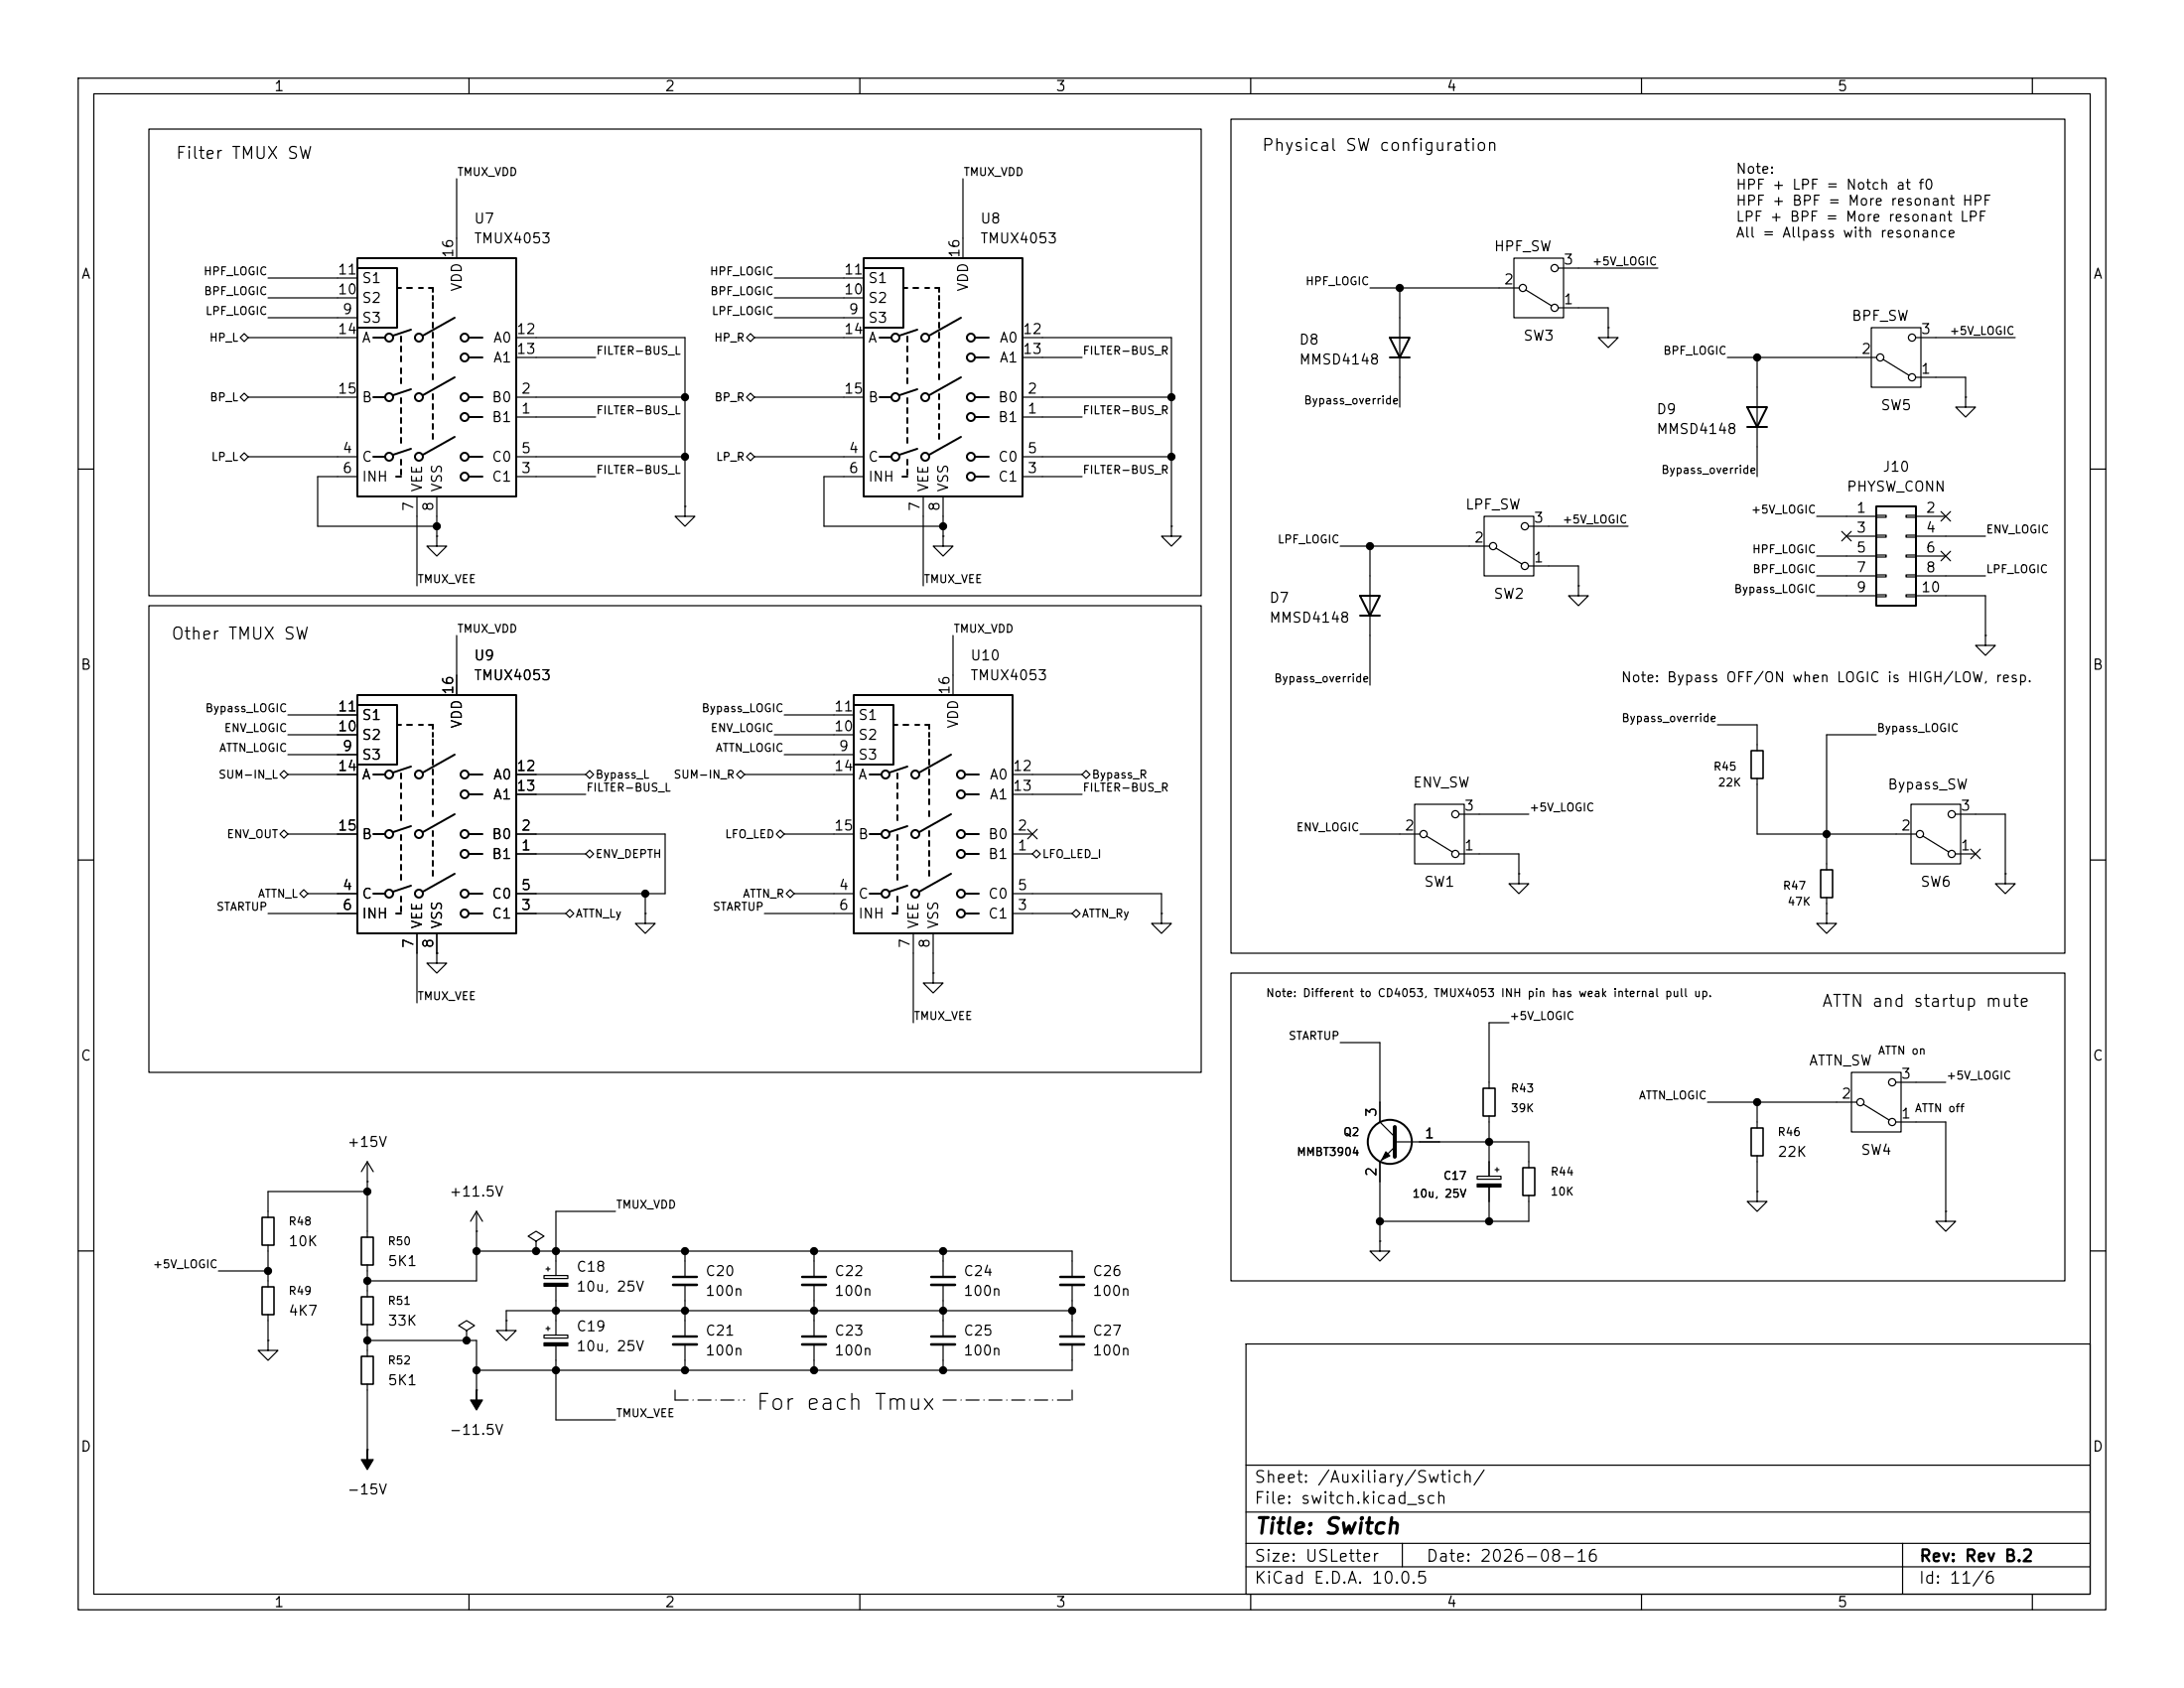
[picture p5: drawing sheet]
<svg xmlns="http://www.w3.org/2000/svg" width="279mm" height="216mm" viewBox="0 0 279 216" stroke-linecap="round" stroke-linejoin="round" font-family="sans-serif">
<g fill="none" stroke="#000" stroke-width=".15">
<path d="M10 10h259.4v195.9h-259.4zM12 12h255.4v191.9h-255.4zM19 16.5h134.7v59.7h-134.7zM60 10v2M110 10v2M157.5 15.2h106.7v106.7h-106.7zM160 10v2M210 10v2M260 10v2M34.3 38.1h11.4M34.3 35.6h11.4M58.4 22.9v10.1"/>
<path d="M99.1 38.1h11.4M99.1 35.6h11.4M123.2 22.9v10.1M175.3 36.8h19M179.1 36.8v15.3M193.7 33h6.3v7.6h-6.3zM195.2 37.1l3.3 2M199.4 39.4h6.3v2.5M199.4 34.3h12.7M30.7 43.2l.5-.5 .5 .5-.5 .5zM31.2 50.3l.5 .5-.5 .5-.5-.5zM31.2 57.9l.5 .5-.5 .5-.5-.5z"/>
<path d="M31.7 50.8h14M31.7 58.4h14M31.7 43.2h14M34.3 40.6h11.4M66 43.2h21.6v21.6M66 53.3h10.2M66 50.8h21.6M66 58.4h21.6M66 45.7h10.2M95.5 43.2l.5-.5 .5 .5-.5 .5zM95.5 58.4l.5-.5 .5 .5-.5 .5zM96 50.3l.5 .5-.5 .5-.5-.5z"/>
<path d="M96.5 50.8h14M96.5 58.4h14M96.5 43.2h14M99.1 40.6h11.4M130.8 53.3h7.6M130.8 50.8h19.1M130.8 58.4h19.1M130.8 43.2h19.1v24.1M130.8 45.7h7.6M205.7 41.9v1.3h1.3l-1.3 1.3-1.2-1.3h1.2M205.7 41.9h.1M221 45.7h19"/>
<path d="M224.8 45.7v15.3M239.4 41.9h6.3v7.6h-6.3zM240.9 46l3.3 2M245.1 43.2h12.7M245.1 48.3h6.4v2.5M251.5 50.8v1.3h1.2l-1.2 1.2-1.3-1.2h1.3M251.5 50.8h.1M10 60h2M19 77.5h134.7v59.7h-134.7zM45.7 61h-5.1v6.3h15.3M53.3 63.5v11.4M55.9 68.6v1.3h1.2l-1.2 1.2-1.3-1.2h1.3"/>
<path d="M55.9 68.6h.1M55.9 63.5v5.1M66 61h10.2M87.6 64.8v1.2h1.3l-1.3 1.3-1.2-1.3h1.2M87.6 64.8h.1M110.5 61h-5.1v6.3h15.2M118.1 63.5v11.4M120.6 68.6v1.3h1.3l-1.3 1.2-1.2-1.2h1.2M120.6 68.6h.1M120.6 63.5v5.1M130.8 61h7.6M149.9 67.3v1.3h1.2l-1.2 1.3-1.3-1.3h1.3"/>
<path d="M149.9 67.3h.1M171.4 69.9h19.1M175.3 69.9v17.7M189.9 66h6.3v7.7h-6.3zM191.4 70.1l3.3 2M195.6 72.4h6.3v2.5M195.6 67.3h12.7M201.9 74.9v1.3h1.3l-1.3 1.3-1.2-1.3h1.2M201.9 74.9h.1M232.4 66h7.6M232.4 71.1h7.6M232.4 73.7h7.6"/>
<path d="M232.4 76.2h7.6M235.6 68l1.2 1.2M236.2 68.6h3.8M236.8 68l-1.2 1.2M240 65.9h1.3v.3h-1.3zM240 68.5h1.3v.2h-1.3zM240 71h1.3v.2h-1.3zM240 73.5h1.3v.3h-1.3zM240 76.1h1.3v.2h-1.3zM243.8 65.9h1.3v.3h-1.3zM243.8 68.5h1.3v.2h-1.3zM243.8 71h1.3v.2h-1.3z"/>
<path d="M243.8 73.5h1.3v.3h-1.3zM243.8 76.1h1.3v.2h-1.3zM245.1 66h3.8M245.1 68.6h8.9M245.1 71.1h3.8M245.1 73.7h8.9M245.1 76.2h8.9v5.1M248.3 70.5l1.2 1.2M248.3 65.4l1.2 1.2M249.5 70.5l-1.2 1.2M249.5 65.4l-1.2 1.2M267.4 60h2"/>
<path d="M35.8 99.1l.5-.5 .5 .5-.5 .5zM36.8 96.5h8.9M36.8 94h8.9M36.8 91.4h8.9M36.8 99.1h8.9M58.4 81.3v7.6M66 99.1h8.9M74.9 99.1l.5-.5 .5 .5-.5 .5zM94.2 99.1l.5-.5 .5 .5-.5 .5zM95.2 99.1h14M99.1 94h10.1M100.3 96.5h8.9"/>
<path d="M100.3 91.4h8.9M121.9 81.3v7.6M129.5 99.1h8.9M138.4 99.1l.5-.5 .5 .5-.5 .5zM219.7 92.7h5.1v3.3M224.8 99.6v7.1h20.3M240 94h-6.3v17.3M254 81.3v1.3h1.3l-1.3 1.2-1.3-1.2h1.3M254 81.3h.1M10 110h2M34.3 116.8h11.4M35.8 106.7l.5-.5 .5 .5-.5 .5z"/>
<path d="M36.8 106.7h8.9M38.4 114.3l.5-.5 .5 .5-.5 .5zM39.4 114.3h6.3M53.3 119.4v8.9M55.9 119.4v2.5M66 109.2h8.9M66 106.7h19.1v7.6h-19.1M66 116.8h6.4M66 101.6h8.9M72.4 116.8l.5-.5 .5 .5-.5 .5zM74.9 109.2l.5-.5 .5 .5-.5 .5zM82.5 116.8v1.3h1.3l-1.3 1.3-1.2-1.3h1.2"/>
<path d="M82.5 116.8h.1M82.5 114.3v2.5M97.8 116.8h11.4M99.3 106.7l.5-.5 .5 .5-.5 .5zM100.3 106.7h8.9M100.6 114.3l.5-.5 .5 .5-.5 .5zM101.6 114.3h7.6M116.8 119.4v11.4M119.4 119.4v5.1M129.5 109.2h2.6M129.5 106.7h2.6M129.5 116.8h7.7"/>
<path d="M129.5 114.3h19.1v2.5M129.5 101.6h8.9M131.5 106.1l1.2 1.2M132.6 108.7l.5 .5-.5 .5-.5-.5zM132.7 106.1l-1.2 1.2M137.2 116.8l.5-.5 .5 .5-.5 .5zM148.6 116.8v1.3h1.3l-1.3 1.3-1.3-1.3h1.3M148.6 116.8h.1M174 106.7h7.6M181 102.9h6.3v7.6h-6.3zM182.5 106.9l3.3 2.1M186.7 109.2h7.6v2.6"/>
<path d="M186.7 104.1h8.9M194.3 111.8v1.2h1.3l-1.3 1.3-1.3-1.3h1.3M194.3 111.8h.1M233.7 116.8v1.3h1.2l-1.2 1.3-1.3-1.3h1.3M233.7 116.8h.1M233.7 114.8v2M244.5 102.9h6.3v7.6h-6.3zM246 106.9l3.3 2.1M250.2 109.2h2.5M250.2 104.1h6.3v7.7M252.1 108.6l1.2 1.2M253.3 108.6l-1.2 1.2"/>
<path d="M256.5 111.8v1.2h1.3l-1.3 1.3-1.2-1.3h1.2M256.5 111.8h.1M267.4 110h2M55.9 121.9v1.3h1.2l-1.2 1.3-1.3-1.3h1.3M55.9 121.9h.1M119.4 124.5v1.2h1.2l-1.2 1.3-1.3-1.3h1.3M119.4 124.5h.1M157.5 124.5h106.7v39.3h-106.7zM171.4 133.4h5.1v10.1l1.9 1.9M193 130.8h-2.5v8.4M236.9 137.2h6.3v7.6h-6.3zM242.6 138.4h6.3"/>
<path d="M34.3 159.3v5.3M47 151.1h.1M47 152.4h-12.7v3.3M47 148.6v9.6M47 148.6l-.8 1.3M47 148.6l.8 1.3M61 157.5h.1M61 154.9l-.8 1.3M61 154.9l.7 1.3M61 154.9v8.9h-14M68.6 158.8l1-.7-1-.6-1 .6 1 .7v1.2M78.7 154.9h-7.6v8.2"/>
<path d="M176.5 158.8v1.2h-1.2l1.2 1.3 1.3-1.3h-1.3M176.5 158.8h.1M178.4 146.1h17.2v3.3M178.4 146.7l-1.9 1.9v10.2M189 150.4h3v.4h-3zM190.5 142.7v7.7M190.5 151.8v4.4M191.3 149.6h.5M191.5 149.4v.5M195.6 152.9v3.3h-19.1M218.4 141h19.1M224.8 152.4v1.3h-1.3l1.3 1.2 1.3-1.2h-1.3"/>
<path d="M224.8 152.4h.1M224.8 141v3.3M224.8 147.8v4.6M238.4 141.2l3.3 2.1M242.6 143.5h6.3v11.4M248.9 154.9v1.3h-1.3l1.3 1.3 1.3-1.3h-1.3M248.9 154.9h.1M10 160h2M27.9 162.6h6.4M34.3 171.5v1.2h1.3l-1.3 1.3-1.3-1.3h1.3M34.3 171.5h.1M34.3 168.1v3.4"/>
<path d="M47 161.8v4.1M47 169.4v4.1M47 177v8.4M47 171.5h14v6.3M59.7 170.2l1-.7-1-.6-1 .6 1 .7v1.3M59.7 171.5h.1M61 177.8h.1M61 160h76.2v3.3M64.8 168.9v1.3h1.2l-1.2 1.3-1.3-1.3h1.3M64.8 168.9h.1M68.6 160h.1M69.6 170.8h3v.3h-3z"/>
<path d="M69.6 163.1h3v.4h-3zM69.8 169.9h.6M69.8 162.3h.6M70.1 162.1v.5M70.1 169.7v.5M71.1 164.5v6.3M71.1 172.1v9.5h7.6M87.6 160v3.3M87.6 164.3v6.6M87.6 172v3.3M104.1 160v3.3M104.1 164.3v6.6"/>
<path d="M104.1 172v3.3M120.6 160v3.3M120.6 164.3v6.6M120.6 172v3.3M137.2 164.3v6.6M137.2 172v3.3h-76.2M137.2 167.6h-72.4v1.3M159.4 171.9h108v32h-108zM267.4 160h2M47 185.4h.1M159.4 197.4h108M159.4 193.4h108"/>
<path d="M159.4 187.4h108M179.4 197.4v3M243.4 197.4v6.5M60 203.9v2M110 203.9v2M159.4 200.4h108M160 203.9v2M210 203.9v2M260 203.9v2"/>
<circle cx="194.8" cy="36.8" r=".46"/>
<circle cx="198.9" cy="34.3" r=".46"/>
<circle cx="198.9" cy="39.4" r=".46"/>
<circle cx="240.5" cy="45.7" r=".46"/>
<circle cx="244.6" cy="43.2" r=".46"/>
<circle cx="244.6" cy="48.3" r=".46"/>
<circle cx="191" cy="69.9" r=".46"/>
<circle cx="195.1" cy="67.3" r=".46"/>
<circle cx="195.1" cy="72.4" r=".46"/>
<circle cx="182.1" cy="106.7" r=".46"/>
<circle cx="186.2" cy="109.2" r=".46"/>
<circle cx="186.2" cy="104.1" r=".46"/>
<circle cx="245.6" cy="106.7" r=".46"/>
<circle cx="249.7" cy="109.2" r=".46"/>
<circle cx="249.7" cy="104.1" r=".46"/>
<circle cx="242.1" cy="138.4" r=".46"/>
<circle cx="238" cy="141" r=".46"/>
<circle cx="242.1" cy="143.5" r=".46"/>
</g>
<path d="M86.1 170.9h3.1M86.1 163.3h3.1M102.6 170.9h3.1M102.6 163.3h3.1M119.1 170.9h3.1M119.1 163.3h3.1M135.6 170.9h3.1M135.6 163.3h3.1" fill="none" stroke="#000" stroke-width=".3"/>
<path d="M86.1 172h3.1M86.1 164.3h3.1M102.6 172h3.1M102.6 164.3h3.1M119.1 172h3.1M119.1 164.3h3.1M135.6 172h3.1M135.6 164.3h3.1" fill="none" stroke="#000" stroke-width=".33"/>
<g fill="none" stroke="#000" stroke-width=".25">
<path d="M45.7 33h20.3v30.5h-20.3zM45.7 34.3h5.1v7.6h-5.1zM50.8 36.8h.5M52.1 36.8h.6M53.6 36.8h.5M54.9 36.8h.5v.5M55.4 37.8v.6M55.4 38.7v.7M110.5 33h20.3v30.5h-20.3zM110.5 34.3h5.1v7.6h-5.1zM115.6 36.8h.5M116.8 36.8h.7"/>
<path d="M118.4 36.8h.5M119.6 36.8h.5v.5M120.1 37.8v.6M120.1 38.7v.7M47.8 43.2h1.5M47.8 50.8h1.5M47.8 58.4h1.5M51.3 43.1v.6M51.3 44.3v.7M51.3 45.6v.6M51.3 47.1v.7M51.3 48.4v.6"/>
<path d="M51.3 50.9v.7M51.3 52.2v.6M51.3 53.5v.6M51.3 54.7v.7M51.3 56v.6M51.3 58.8v.6M52.6 42.2l-2.3 .7M52.6 49.8l-2.3 .7M52.6 57.4l-2.3 .8M55.4 40v.6M55.4 41.3v.6M55.4 42.5v.7"/>
<path d="M55.4 43.8v.7M55.4 45.1v.6M55.4 46.4v.6M55.4 47.9v.6M55.4 50.4v.7M55.4 51.7v.6M55.4 53v.6M55.4 54.2v.7M55.4 55.5v.6M58.2 40.6l-4.1 2.3M58.2 48.3l-4.1 2.2M58.2 55.9l-4.1 2.3"/>
<path d="M59.9 43.2h1.8M59.9 50.8h1.8M59.9 58.4h1.8M59.9 45.7h1.8M59.9 53.3h1.8M112.5 43.2h1.5M112.5 50.8h1.5M112.5 58.4h1.5M116.1 43.1v.6M116.1 44.3v.7M116.1 45.6v.6M116.1 47.1v.7"/>
<path d="M116.1 48.4v.6M116.1 50.9v.7M116.1 52.2v.6M116.1 53.5v.6M116.1 54.7v.7M116.1 56v.6M116.1 58.8v.6M117.3 42.2l-2.2 .7M117.3 49.8l-2.2 .7M117.3 57.4l-2.2 .8M120.1 40v.6M120.1 41.3v.6"/>
<path d="M120.1 42.5v.7M120.1 43.8v.7M120.1 45.1v.6M120.1 46.4v.6M120.1 47.9v.6M120.1 50.4v.7M120.1 51.7v.6M120.1 53v.6M120.1 54.2v.7M120.1 55.5v.6M122.9 40.6l-4 2.3M122.9 48.3l-4 2.2"/>
<path d="M122.9 55.9l-4 2.3M124.7 43.2h1.8M124.7 50.8h1.8M124.7 58.4h1.8M124.7 45.7h1.8M124.7 53.3h1.8M177.8 43.2h2.5l-1.2 2.5zM177.8 45.7h2.5M223.5 52.1h2.6l-1.3 2.5zM223.5 54.6h2.6M50.7 61h.6M51.3 60.1v.6"/>
<path d="M59.9 61h1.8M115.4 61h.7M116.1 60.1v.6M124.7 61h1.8M174 76.2h2.5l-1.2 2.5zM174 78.7h2.5M240 64.8h5.1v12.7h-5.1zM45.7 88.9h20.3v30.5h-20.3zM45.7 90.2h5.1v7.6h-5.1zM47.8 99.1h1.5M50.8 92.7h.5M51.3 98.9v.7"/>
<path d="M52.1 92.7h.6M52.6 98l-2.3 .8M53.6 92.7h.5M54.9 92.7h.5v.5M55.4 93.7v.5M55.4 94.6v.7M55.4 95.9v.6M55.4 97.2v.6M55.4 98.4v.7M55.4 99.7v.6M58.2 96.5l-4.1 2.3M59.9 99.1h1.8"/>
<path d="M109.2 88.9h20.3v30.5h-20.3zM109.2 90.2h5.1v7.6h-5.1zM111.3 99.1h1.5M114.3 92.7h.5M114.8 98.9v.7M115.6 92.7h.6M116.1 98l-2.3 .8M117.1 92.7h.5M118.4 92.7h.5v.5M118.9 93.7v.5M118.9 94.6v.7M118.9 95.9v.6"/>
<path d="M118.9 97.2v.6M118.9 98.4v.7M118.9 99.7v.6M121.7 96.5l-4.1 2.3M123.4 99.1h1.8M47.8 106.7h1.5M47.8 114.3h1.5M50.7 116.8h.6M51.3 100.2v.6M51.3 101.5v.6M51.3 103v.6M51.3 104.3v.6"/>
<path d="M51.3 106.8v.6M51.3 108.1v.6M51.3 109.3v.7M51.3 110.6v.7M51.3 111.9v.6M51.3 114.7v.6M51.3 116v.6M52.6 105.7l-2.3 .7M52.6 113.3l-2.3 .7M55.4 101v.6M55.4 102.2v.7M55.4 103.8v.6"/>
<path d="M55.4 106.3v.6M55.4 107.6v.6M55.4 108.8v.7M55.4 110.1v.6M55.4 111.4v.6M58.2 104.1l-4.1 2.3M58.2 111.8l-4.1 2.2M59.9 106.7h1.8M59.9 114.3h1.8M59.9 116.8h1.8M59.9 101.6h1.8M59.9 109.2h1.8"/>
<path d="M111.3 106.7h1.5M111.3 114.3h1.5M114.2 116.8h.6M114.8 100.2v.6M114.8 101.5v.6M114.8 103v.6M114.8 104.3v.6M114.8 106.8v.6M114.8 108.1v.6M114.8 109.3v.7M114.8 110.6v.7M114.8 111.9v.6"/>
<path d="M114.8 114.7v.6M114.8 116v.6M116.1 105.7l-2.3 .7M116.1 113.3l-2.3 .7M118.9 101v.6M118.9 102.2v.7M118.9 103.8v.6M118.9 106.3v.6M118.9 107.6v.6M118.9 108.8v.7M118.9 110.1v.6M118.9 111.4v.6"/>
<path d="M121.7 104.1l-4.1 2.3M121.7 111.8l-4.1 2.2M123.4 106.7h1.8M123.4 114.3h1.8M123.4 116.8h1.8M123.4 101.6h1.8M123.4 109.2h1.8"/>
<circle cx="49.8" cy="50.8" r=".51"/>
<circle cx="49.8" cy="58.4" r=".51"/>
<circle cx="49.8" cy="43.2" r=".51"/>
<circle cx="53.6" cy="43.2" r=".51"/>
<circle cx="53.6" cy="58.4" r=".51"/>
<circle cx="53.6" cy="50.8" r=".51"/>
<circle cx="59.4" cy="50.8" r=".51"/>
<circle cx="59.4" cy="53.3" r=".51"/>
<circle cx="59.4" cy="43.2" r=".51"/>
<circle cx="59.4" cy="58.4" r=".51"/>
<circle cx="59.4" cy="45.7" r=".51"/>
<circle cx="114.6" cy="50.8" r=".51"/>
<circle cx="114.6" cy="43.2" r=".51"/>
<circle cx="114.6" cy="58.4" r=".51"/>
<circle cx="118.4" cy="43.2" r=".51"/>
<circle cx="118.4" cy="58.4" r=".51"/>
<circle cx="118.4" cy="50.8" r=".51"/>
<circle cx="124.2" cy="45.7" r=".51"/>
<circle cx="124.2" cy="58.4" r=".51"/>
<circle cx="124.2" cy="50.8" r=".51"/>
<circle cx="124.2" cy="53.3" r=".51"/>
<circle cx="124.2" cy="43.2" r=".51"/>
<circle cx="59.4" cy="61" r=".51"/>
<circle cx="124.2" cy="61" r=".51"/>
<circle cx="49.8" cy="99.1" r=".51"/>
<circle cx="53.6" cy="99.1" r=".51"/>
<circle cx="59.4" cy="99.1" r=".51"/>
<circle cx="113.3" cy="99.1" r=".51"/>
<circle cx="117.1" cy="99.1" r=".51"/>
<circle cx="122.9" cy="99.1" r=".51"/>
<circle cx="49.8" cy="114.3" r=".51"/>
<circle cx="49.8" cy="106.7" r=".51"/>
<circle cx="53.6" cy="106.7" r=".51"/>
<circle cx="53.6" cy="114.3" r=".51"/>
<circle cx="59.4" cy="106.7" r=".51"/>
<circle cx="59.4" cy="101.6" r=".51"/>
<circle cx="59.4" cy="116.8" r=".51"/>
<circle cx="59.4" cy="114.3" r=".51"/>
<circle cx="59.4" cy="109.2" r=".51"/>
<circle cx="113.3" cy="106.7" r=".51"/>
<circle cx="113.3" cy="114.3" r=".51"/>
<circle cx="117.1" cy="106.7" r=".51"/>
<circle cx="117.1" cy="114.3" r=".51"/>
<circle cx="122.9" cy="106.7" r=".51"/>
<circle cx="122.9" cy="109.2" r=".51"/>
<circle cx="122.9" cy="114.3" r=".51"/>
<circle cx="122.9" cy="101.6" r=".51"/>
<circle cx="122.9" cy="116.8" r=".51"/>
<circle cx="177.8" cy="146" r="2.82"/>
</g>
<path d="M224 96h1.6v3.6h-1.6zM232.9 111.3h1.5v3.5h-1.5zM189.7 139.2h1.6v3.5h-1.6zM33.5 155.7h1.6v3.6h-1.6zM46.2 158.2h1.6v3.6h-1.6zM194.8 149.4h1.5v3.5h-1.5zM224 144.3h1.6v3.5h-1.6zM33.5 164.6h1.6v3.5h-1.6zM46.2 165.9h1.6v3.5h-1.6zM46.2 173.5h1.6v3.5h-1.6z" fill="none" stroke="#000" stroke-width=".2"/>
<path d="M177.3 147.3l.5 .5-1 .5zM189 151.4h3v.4h-3zM61 177.8v1.3h.7l-.7 1.2-.8-1.2h.8zM69.6 171.8h3v.3h-3zM69.6 164.1h3v.4h-3zM47 185.4v1.3h.8l-.8 1.3-.8-1.3h.8z" fill="#000" stroke="#000" stroke-width=".15"/>
<path d="M178.4 144.1v3.9" fill="none" stroke="#000" stroke-width=".51"/>
<path d="M86.4 179.1h8.8M86.4 177.8v1.3M120.6 179.1h16.6M137.2 177.8v1.3" fill="none" stroke="#000" stroke-width=".15" stroke-dasharray="1.7 .6 0 .6"/>
<g fill="#000" stroke="#000" stroke-width=".13">
<circle cx="179.1" cy="36.8" r=".46"/>
<circle cx="87.6" cy="50.8" r=".46"/>
<circle cx="87.6" cy="58.4" r=".46"/>
<circle cx="149.9" cy="50.8" r=".46"/>
<circle cx="149.9" cy="58.4" r=".46"/>
<circle cx="224.8" cy="45.7" r=".46"/>
<circle cx="55.9" cy="67.3" r=".46"/>
<circle cx="120.6" cy="67.3" r=".46"/>
<circle cx="175.3" cy="69.9" r=".46"/>
<circle cx="82.5" cy="114.3" r=".46"/>
<circle cx="233.7" cy="106.7" r=".46"/>
<circle cx="47" cy="152.4" r=".46"/>
<circle cx="176.5" cy="156.2" r=".46"/>
<circle cx="190.5" cy="156.2" r=".46"/>
<circle cx="190.5" cy="146.1" r=".46"/>
<circle cx="224.8" cy="141" r=".46"/>
<circle cx="34.3" cy="162.6" r=".46"/>
<circle cx="47" cy="171.5" r=".46"/>
<circle cx="47" cy="163.8" r=".46"/>
<circle cx="59.7" cy="171.5" r=".46"/>
<circle cx="61" cy="175.3" r=".46"/>
<circle cx="61" cy="160" r=".46"/>
<circle cx="68.6" cy="160" r=".46"/>
<circle cx="71.1" cy="175.3" r=".46"/>
<circle cx="71.1" cy="167.6" r=".46"/>
<circle cx="71.1" cy="160" r=".46"/>
<circle cx="87.6" cy="175.3" r=".46"/>
<circle cx="87.6" cy="160" r=".46"/>
<circle cx="87.6" cy="167.6" r=".46"/>
<circle cx="104.1" cy="175.3" r=".46"/>
<circle cx="104.1" cy="167.6" r=".46"/>
<circle cx="104.1" cy="160" r=".46"/>
<circle cx="120.6" cy="175.3" r=".46"/>
<circle cx="120.6" cy="167.6" r=".46"/>
<circle cx="120.6" cy="160" r=".46"/>
<circle cx="137.2" cy="167.6" r=".46"/>
</g>
<g font-size="2">
<text x="96.6" y="180.9">For each Tmux</text>
<text x="160.4" y="196.7">Title: Switch</text>
</g>
<g font-size="1.5">
<text x="22.4" y="20.7">Filter TMUX SW</text>
<text x="161.3" y="19.7">Physical SW configuration</text>
<text x="21.8" y="82.2">Other TMUX SW</text>
<text x="233" y="129.2">ATTN and startup mute</text>
<text x="160.4" y="190">Sheet: /Auxiliary/Swtich/</text>
<text x="160.4" y="192.7">File: switch.kicad_sch</text>
<text x="160.4" y="202.9">KiCad E.D.A. 10.0.5</text>
<text x="160.4" y="200.1">Size: USLetter</text>
<text x="182.4" y="200.1">Date: 2026-08-16</text>
<text x="245.4" y="202.9">Id: 11/6</text>
<text x="245.4" y="200.1">Rev: Rev B.2</text>
</g>
<g font-size="1.3">
<text x="35" y="12">1</text>
<text x="85" y="12">2</text>
<text x="135" y="12">3</text>
<text x="185" y="12">4</text>
<text x="235" y="12">5</text>
<text x="222" y="22.5">Note:</text>
<text x="60.5" y="28.9">U7</text>
<text x="125.3" y="28.9">U8</text>
<text x="222" y="24.6">HPF + LPF = Notch at f0</text>
<text x="222" y="26.6">HPF + BPF = More resonant HPF</text>
<text x="222" y="28.7">LPF + BPF = More resonant LPF</text>
<text x="10.3" y="36">A</text>
<text x="43.1" y="35.4">11</text>
<text x="58.3" y="33.1" transform="rotate(-90 58.3 33.1)">16</text>
<text x="60.5" y="31.4">TMUX4053</text>
<text x="107.9" y="35.4">11</text>
<text x="123.1" y="33.1" transform="rotate(-90 123.1 33.1)">16</text>
<text x="125.3" y="31.4">TMUX4053</text>
<text x="191" y="32.5">HPF_SW</text>
<text x="199.9" y="34.2">3</text>
<text x="222" y="30.7">All = Allpass with resonance</text>
<text x="267.7" y="36">A</text>
<text x="43.1" y="38">10</text>
<text x="43.7" y="40.5">9</text>
<text x="46.2" y="41.6">S3</text>
<text x="46.2" y="39.1">S2</text>
<text x="46.2" y="36.5">S1</text>
<text x="59.4" y="37.4" transform="rotate(-90 59.4 37.4)">VDD</text>
<text x="107.9" y="38">10</text>
<text x="108.5" y="40.5">9</text>
<text x="111" y="41.6">S3</text>
<text x="111" y="39.1">S2</text>
<text x="111" y="36.5">S1</text>
<text x="124.2" y="37.4" transform="rotate(-90 124.2 37.4)">VDD</text>
<text x="192.3" y="36.7">2</text>
<text x="199.9" y="39.2">1</text>
<text x="236.8" y="41.3">BPF_SW</text>
<text x="43.1" y="43">14</text>
<text x="46.2" y="44.1">A</text>
<text x="63" y="44.1">A0</text>
<text x="63" y="46.7">A1</text>
<text x="66" y="43">12</text>
<text x="66" y="45.6">13</text>
<text x="107.9" y="43">14</text>
<text x="111" y="44.1">A</text>
<text x="127.8" y="44.1">A0</text>
<text x="127.8" y="46.7">A1</text>
<text x="130.7" y="43">12</text>
<text x="130.7" y="45.6">13</text>
<text x="166.1" y="44.4">D8</text>
<text x="166.1" y="46.9">MMSD4148</text>
<text x="194.8" y="43.9">SW3</text>
<text x="238" y="45.6">2</text>
<text x="245.6" y="43">3</text>
<text x="43.1" y="50.7">15</text>
<text x="46.2" y="51.8">B</text>
<text x="62.8" y="51.8">B0</text>
<text x="66.6" y="53.2">1</text>
<text x="66.6" y="50.7">2</text>
<text x="107.9" y="50.7">15</text>
<text x="111" y="51.8">B</text>
<text x="127.6" y="51.8">B0</text>
<text x="131.3" y="53.2">1</text>
<text x="131.3" y="50.7">2</text>
<text x="211.8" y="53.3">D9</text>
<text x="240.5" y="52.8">SW5</text>
<text x="245.6" y="48.1">1</text>
<text x="43.7" y="58.3">4</text>
<text x="46.2" y="59.4">C</text>
<text x="62.8" y="54.3">B1</text>
<text x="62.8" y="59.4">C0</text>
<text x="66.6" y="58.3">5</text>
<text x="108.5" y="58.3">4</text>
<text x="111" y="59.4">C</text>
<text x="127.6" y="54.3">B1</text>
<text x="127.6" y="59.4">C0</text>
<text x="131.3" y="58.3">5</text>
<text x="211.8" y="55.8">MMSD4148</text>
<text x="43.7" y="60.8">6</text>
<text x="46.2" y="61.9">INH</text>
<text x="53.2" y="65.5" transform="rotate(-90 53.2 65.5)">7</text>
<text x="54.3" y="63" transform="rotate(-90 54.3 63)">VEE</text>
<text x="55.7" y="65.5" transform="rotate(-90 55.7 65.5)">8</text>
<text x="56.8" y="63" transform="rotate(-90 56.8 63)">VSS</text>
<text x="62.8" y="61.9">C1</text>
<text x="66.6" y="60.8">3</text>
<text x="108.5" y="60.8">6</text>
<text x="111" y="61.9">INH</text>
<text x="118" y="65.5" transform="rotate(-90 118 65.5)">7</text>
<text x="119.1" y="63" transform="rotate(-90 119.1 63)">VEE</text>
<text x="120.5" y="65.5" transform="rotate(-90 120.5 65.5)">8</text>
<text x="121.6" y="63" transform="rotate(-90 121.6 63)">VSS</text>
<text x="127.6" y="61.9">C1</text>
<text x="131.3" y="60.8">3</text>
<text x="187.4" y="65.5">LPF_SW</text>
<text x="236.2" y="63.2">PHYSW_CONN</text>
<text x="237.4" y="65.9">1</text>
<text x="240.7" y="60.7">J10</text>
<text x="246.3" y="65.9">2</text>
<text x="188.5" y="69.7">2</text>
<text x="196.1" y="67.2">3</text>
<text x="237.4" y="68.4">3</text>
<text x="237.4" y="71">5</text>
<text x="246.3" y="68.4">4</text>
<text x="246.3" y="71">6</text>
<text x="162.3" y="77.4">D7</text>
<text x="191" y="76.9">SW2</text>
<text x="196.1" y="72.3">1</text>
<text x="237.4" y="73.5">7</text>
<text x="237.4" y="76.1">9</text>
<text x="245.7" y="76.1">10</text>
<text x="246.3" y="73.5">8</text>
<text x="162.3" y="80">MMSD4148</text>
<text x="10.2" y="86">B</text>
<text x="58.3" y="89" transform="rotate(-90 58.3 89)">16</text>
<text x="60.5" y="84.8">U9</text>
<text x="60.5" y="87.3">TMUX4053</text>
<text x="121.8" y="89" transform="rotate(-90 121.8 89)">16</text>
<text x="124" y="84.8">U10</text>
<text x="124" y="87.3">TMUX4053</text>
<text x="207.3" y="87.6">Note: Bypass OFF/ON when LOGIC is HIGH/LOW, resp.</text>
<text x="267.6" y="86">B</text>
<text x="43.1" y="93.8">10</text>
<text x="43.1" y="91.3">11</text>
<text x="46.2" y="94.9">S2</text>
<text x="46.2" y="92.4">S1</text>
<text x="59.4" y="93.3" transform="rotate(-90 59.4 93.3)">VDD</text>
<text x="106.6" y="93.8">10</text>
<text x="106.6" y="91.3">11</text>
<text x="109.7" y="94.9">S2</text>
<text x="109.7" y="92.4">S1</text>
<text x="122.9" y="93.3" transform="rotate(-90 122.9 93.3)">VDD</text>
<text x="43.1" y="98.9">14</text>
<text x="43.7" y="96.4">9</text>
<text x="46.2" y="97.5">S3</text>
<text x="46.2" y="100">A</text>
<text x="63" y="100">A0</text>
<text x="66" y="98.9">12</text>
<text x="66" y="101.5">13</text>
<text x="106.6" y="98.9">14</text>
<text x="107.2" y="96.4">9</text>
<text x="109.7" y="97.5">S3</text>
<text x="109.7" y="100">A</text>
<text x="126.5" y="100">A0</text>
<text x="129.5" y="98.9">12</text>
<text x="129.5" y="101.5">13</text>
<text x="180.7" y="101">ENV_SW</text>
<text x="241.4" y="101.3">Bypass_SW</text>
<text x="43.1" y="106.5">15</text>
<text x="46.2" y="107.6">B</text>
<text x="62.8" y="107.6">B0</text>
<text x="63" y="102.6">A1</text>
<text x="66.6" y="106.5">2</text>
<text x="106.6" y="106.5">15</text>
<text x="109.7" y="107.6">B</text>
<text x="126.3" y="107.6">B0</text>
<text x="126.5" y="102.6">A1</text>
<text x="130.1" y="106.5">2</text>
<text x="179.6" y="106.5">2</text>
<text x="187.2" y="104">3</text>
<text x="243.1" y="106.5">2</text>
<text x="250.7" y="104">3</text>
<text x="62.8" y="110.2">B1</text>
<text x="66.6" y="109.1">1</text>
<text x="126.3" y="110.2">B1</text>
<text x="130.1" y="109.1">1</text>
<text x="182.1" y="113.7">SW1</text>
<text x="187.2" y="109.1">1</text>
<text x="245.6" y="113.7">SW6</text>
<text x="250.7" y="109.1">1</text>
<text x="43.7" y="114.2">4</text>
<text x="43.7" y="116.7">6</text>
<text x="46.2" y="115.3">C</text>
<text x="46.2" y="117.8">INH</text>
<text x="54.3" y="118.9" transform="rotate(-90 54.3 118.9)">VEE</text>
<text x="56.8" y="118.9" transform="rotate(-90 56.8 118.9)">VSS</text>
<text x="62.8" y="117.8">C1</text>
<text x="62.8" y="115.3">C0</text>
<text x="66.6" y="116.7">3</text>
<text x="66.6" y="114.2">5</text>
<text x="107.2" y="114.2">4</text>
<text x="107.2" y="116.7">6</text>
<text x="109.7" y="115.3">C</text>
<text x="109.7" y="117.8">INH</text>
<text x="117.8" y="118.9" transform="rotate(-90 117.8 118.9)">VEE</text>
<text x="120.3" y="118.9" transform="rotate(-90 120.3 118.9)">VSS</text>
<text x="126.3" y="117.8">C1</text>
<text x="126.3" y="115.3">C0</text>
<text x="130.1" y="116.7">3</text>
<text x="130.1" y="114.2">5</text>
<text x="53.2" y="121.4" transform="rotate(-90 53.2 121.4)">7</text>
<text x="55.7" y="121.4" transform="rotate(-90 55.7 121.4)">8</text>
<text x="116.7" y="121.4" transform="rotate(-90 116.7 121.4)">7</text>
<text x="119.2" y="121.4" transform="rotate(-90 119.2 121.4)">8</text>
<text x="10.2" y="136">C</text>
<text x="231.3" y="136.6">ATTN_SW</text>
<text x="267.6" y="136">C</text>
<text x="176.4" y="143" transform="rotate(-90 176.4 143)">3</text>
<text x="235.5" y="140.8">2</text>
<text x="243.1" y="143.4">1</text>
<text x="243.1" y="138.3">3</text>
<text x="44.3" y="147">+15V</text>
<text x="182.1" y="145.9">1</text>
<text x="227.3" y="148.3">22K</text>
<text x="238" y="148">SW4</text>
<text x="57.4" y="153.4">+11.5V</text>
<text x="176.4" y="150.6" transform="rotate(-90 176.4 150.6)">2</text>
<text x="36.8" y="159.7">10K</text>
<text x="49.5" y="162.3">5K1</text>
<text x="73.6" y="163">C18</text>
<text x="73.6" y="165.5">10u, 25V</text>
<text x="90.2" y="163.5">C20</text>
<text x="90.2" y="166.1">100n</text>
<text x="106.7" y="163.5">C22</text>
<text x="106.7" y="166.1">100n</text>
<text x="123.2" y="163.5">C24</text>
<text x="123.2" y="166.1">100n</text>
<text x="139.7" y="163.5">C26</text>
<text x="139.7" y="166.1">100n</text>
<text x="36.8" y="168.6">4K7</text>
<text x="49.5" y="169.9">33K</text>
<text x="73.6" y="170.6">C19</text>
<text x="73.6" y="173.1">10u, 25V</text>
<text x="90.2" y="171.1">C21</text>
<text x="90.2" y="173.7">100n</text>
<text x="106.7" y="171.1">C23</text>
<text x="106.7" y="173.7">100n</text>
<text x="123.2" y="171.1">C25</text>
<text x="123.2" y="173.7">100n</text>
<text x="139.7" y="171.1">C27</text>
<text x="139.7" y="173.7">100n</text>
<text x="49.5" y="177.5">5K1</text>
<text x="10.2" y="186">D</text>
<text x="57.4" y="183.8">-11.5V</text>
<text x="267.6" y="186">D</text>
<text x="44.3" y="191.5">-15V</text>
<text x="35" y="205.9">1</text>
<text x="85" y="205.9">2</text>
<text x="135" y="205.9">3</text>
<text x="185" y="205.9">4</text>
<text x="235" y="205.9">5</text>
</g>
<g font-size="1">
<text x="58.4" y="22.8">TMUX_VDD</text>
<text x="123.2" y="22.8">TMUX_VDD</text>
<text x="26" y="35.5">HPF_LOGIC</text>
<text x="90.7" y="35.5">HPF_LOGIC</text>
<text x="203.6" y="34.2">+5V_LOGIC</text>
<text x="26" y="38">BPF_LOGIC</text>
<text x="26.2" y="40.5">LPF_LOGIC</text>
<text x="90.8" y="38">BPF_LOGIC</text>
<text x="91" y="40.5">LPF_LOGIC</text>
<text x="166.9" y="36.7">HPF_LOGIC</text>
<text x="26.7" y="43.9">HP_L</text>
<text x="76.2" y="45.6">FILTER-BUS_L</text>
<text x="91.3" y="43.9">HP_R</text>
<text x="138.4" y="45.6">FILTER-BUS_R</text>
<text x="212.7" y="45.6">BPF_LOGIC</text>
<text x="249.3" y="43.1">+5V_LOGIC</text>
<text x="26.8" y="51.6">BP_L</text>
<text x="76.2" y="53.2">FILTER-BUS_L</text>
<text x="91.3" y="51.6">BP_R</text>
<text x="138.4" y="53.2">FILTER-BUS_R</text>
<text x="166.7" y="52">Bypass_override</text>
<text x="26.9" y="59.2">LP_L</text>
<text x="91.5" y="59.2">LP_R</text>
<text x="76.2" y="60.9">FILTER-BUS_L</text>
<text x="138.4" y="60.9">FILTER-BUS_R</text>
<text x="212.4" y="60.9">Bypass_override</text>
<text x="223.9" y="65.9">+5V_LOGIC</text>
<text x="163.4" y="69.7">LPF_LOGIC</text>
<text x="199.8" y="67.2">+5V_LOGIC</text>
<text x="224.1" y="71">HPF_LOGIC</text>
<text x="254" y="68.5">ENV_LOGIC</text>
<text x="53.3" y="74.8">TMUX_VEE</text>
<text x="118.1" y="74.8">TMUX_VEE</text>
<text x="221.8" y="76.1">Bypass_LOGIC</text>
<text x="224.1" y="73.6">BPF_LOGIC</text>
<text x="254" y="73.6">LPF_LOGIC</text>
<text x="58.4" y="81.2">TMUX_VDD</text>
<text x="121.9" y="81.2">TMUX_VDD</text>
<text x="162.9" y="87.5">Bypass_override</text>
<text x="26.2" y="91.3">Bypass_LOGIC</text>
<text x="28.6" y="93.9">ENV_LOGIC</text>
<text x="89.7" y="91.3">Bypass_LOGIC</text>
<text x="90.8" y="93.9">ENV_LOGIC</text>
<text x="207.4" y="92.6">Bypass_override</text>
<text x="240" y="93.9">Bypass_LOGIC</text>
<text x="27.9" y="99.8">SUM-IN_L</text>
<text x="28" y="96.4">ATTN_LOGIC</text>
<text x="74.9" y="101.5">FILTER-BUS_L</text>
<text x="76.1" y="99.8">Bypass_L</text>
<text x="86.1" y="99.8">SUM-IN_R</text>
<text x="91.5" y="96.4">ATTN_LOGIC</text>
<text x="138.4" y="101.5">FILTER-BUS_R</text>
<text x="139.6" y="99.8">Bypass_R</text>
<text x="219.1" y="98.8">R45</text>
<text x="219.7" y="100.8">22K</text>
<text x="28.9" y="107.4">ENV_OUT</text>
<text x="92.7" y="107.4">LFO_LED</text>
<text x="165.8" y="106.6">ENV_LOGIC</text>
<text x="195.6" y="104">+5V_LOGIC</text>
<text x="76.1" y="110">ENV_DEPTH</text>
<text x="133.2" y="110">LFO_LED_I</text>
<text x="27.6" y="116.7">STARTUP</text>
<text x="32.9" y="115.1">ATTN_L</text>
<text x="73.6" y="117.6">ATTN_Ly</text>
<text x="91.1" y="116.7">STARTUP</text>
<text x="95" y="115.1">ATTN_R</text>
<text x="138.3" y="117.6">ATTN_Ry</text>
<text x="228" y="114.1">R47</text>
<text x="228.6" y="116.1">47K</text>
<text x="53.3" y="128.2">TMUX_VEE</text>
<text x="116.8" y="130.7">TMUX_VEE</text>
<text x="161.9" y="127.8">Note: Different to CD4053, TMUX4053 INH pin has weak internal pull up.</text>
<text x="193" y="130.7">+5V_LOGIC</text>
<text x="164.8" y="133.2">STARTUP</text>
<text x="240.2" y="135.1">ATTN on</text>
<text x="193.2" y="140">R43</text>
<text x="193.2" y="142.5">39K</text>
<text x="209.6" y="140.9">ATTN_LOGIC</text>
<text x="244.9" y="142.5">ATTN off</text>
<text x="248.9" y="138.3">+5V_LOGIC</text>
<text x="165.8" y="148.1">MMBT3904</text>
<text x="171.8" y="145.5">Q2</text>
<text x="227.3" y="145.5">R46</text>
<text x="78.7" y="154.8">TMUX_VDD</text>
<text x="180.6" y="153.4">10u, 25V</text>
<text x="184.6" y="151.1">C17</text>
<text x="198.3" y="150.6">R44</text>
<text x="198.3" y="153.2">10K</text>
<text x="36.8" y="157">R48</text>
<text x="49.5" y="159.5">R50</text>
<text x="19.5" y="162.5">+5V_LOGIC</text>
<text x="36.8" y="165.9">R49</text>
<text x="49.5" y="167.1">R51</text>
<text x="49.5" y="174.8">R52</text>
<text x="78.7" y="181.5">TMUX_VEE</text>
</g>
</svg>
